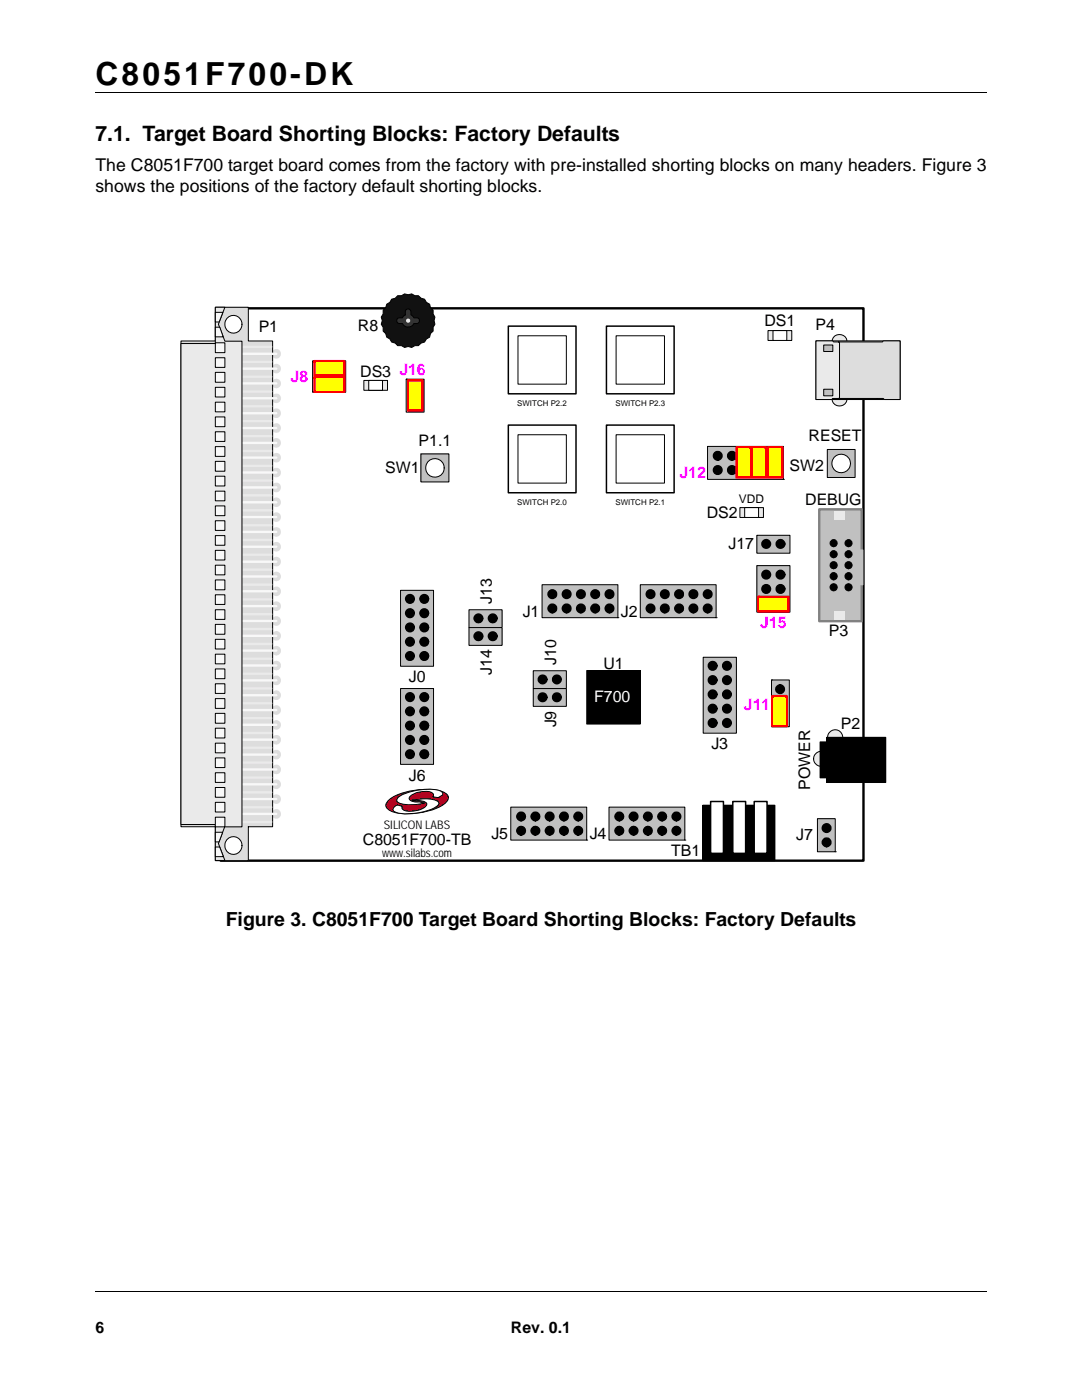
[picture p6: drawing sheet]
<svg xmlns="http://www.w3.org/2000/svg" width="216mm" height="279mm" viewBox="0 0 216 279" stroke-linecap="round" stroke-linejoin="round" font-family="sans-serif">
<path d="M19 18.4h177.8M19.1 257.8h177.8" fill="none" stroke="#000" stroke-width=".2"/>
<g fill="#fff">
<path d="M166.8 259.4h30.7v14.7h-30.7z"/>
<path d="M35.6 58.1h144.5v114.3h-144.5z"/>
</g>
<path d="M151.3 113.4h6v2.9h-6z" fill="#000"/>
<path d="M151.3 113.4h6v2.9h-6z" fill="none" stroke="#969696" stroke-width=".47"/>
<circle cx="157.3" cy="116.3" r=".24" fill="#969696"/>
<path d="M153.2 89.3h2.9v6h-2.9zM154.4 138.9h2.9v6h-2.9zM169.8 149.3h1.1v4.6h-1.1z" fill="#000"/>
<path d="M153.2 89.3h2.9v6h-2.9zM154.4 138.9h2.9v6h-2.9z" fill="none" stroke="#969696" stroke-width=".47"/>
<path d="M169.8 149.3h1.1v4.6h-1.1z" fill="none" stroke="#000" stroke-width=".2"/>
<path d="M44 61.5h128.3v110.3h-128.3z" fill="#fff"/>
<path d="M44 61.5h128.3v110.3h-128.3z" fill="none" stroke="#000" stroke-width=".47"/>
<path d="M166.5 67.1a1.4 1.4 0 0 1 1.8-.1 1.4 1.4 0 0 1 .4 1.8 1.42 1.42 0 0 1-1.8 .5 1.42 1.42 0 0 1-.7-1.7z" fill-rule="evenodd" fill="#eaeaea"/>
<path d="M166.5 67.1a1.4 1.4 0 0 1 1.8-.1 1.4 1.4 0 0 1 .4 1.8 1.42 1.42 0 0 1-1.8 .5 1.42 1.42 0 0 1-.7-1.7z" fill="none" stroke="#000" stroke-width=".2"/>
<path d="M166.5 78.8a1.46 1.46 0 0 1 1.6-.2 1.46 1.46 0 0 1 .9 1.4 1.44 1.44 0 0 1-1.8 1 1.44 1.44 0 0 1-1-1.8z" fill-rule="evenodd" fill="#eaeaea"/>
<path d="M166.5 78.8a1.46 1.46 0 0 1 1.6-.2 1.46 1.46 0 0 1 .9 1.4 1.44 1.44 0 0 1-1.8 1 1.44 1.44 0 0 1-1-1.8z" fill="none" stroke="#000" stroke-width=".2"/>
<path d="M162.8 68h16.8v11.7h-16.8z" fill="#c0c0c0"/>
<path d="M162.8 68h16.8v11.7h-16.8z" fill="none" stroke="#000" stroke-width=".2"/>
<path d="M167.3 68.2h8.8l.3-.2h3.2v11.7h-3.1l-.2-.2h-9l.2-.1v-11z" fill-rule="evenodd" fill="#ddd"/>
<path d="M167.3 68.2h8.8l.3-.2h3.2v11.7h-3.1l-.2-.2h-9l.2-.1v-11z" fill="none" stroke="#000" stroke-width=".2"/>
<path d="M164.4 68.9v1.2h1.8v-1.2zM162.8 68h3.3l.2 .2h1l.2 .2v11l-.2 .1h-1.2l-.2 .2h-3.1zM164.4 77.7v1.3h1.8v-1.3z" fill-rule="evenodd" fill="#eaeaea"/>
<path d="M162.8 68h3.3l.2 .2h1l.2 .2v11l-.2 .1h-1.2l-.2 .2h-3.1zM164.4 68.9h1.8v1.2h-1.8zM164.4 77.7h1.8v1.3h-1.8z" fill="none" stroke="#000" stroke-width=".2"/>
<path d="M163.5 101.6h8.4v22.4h-8.4z" fill="#c0c0c0"/>
<path d="M163.5 101.6h8.4v22.4h-8.4z" fill="none" stroke="#808080" stroke-width=".47"/>
<path d="M170.3 109.7h1.9v7h-1.9z" fill="#c0c0c0"/>
<path d="M170.3 109.7h1.9v7h-1.9z" fill="none" stroke="#c0c0c0" stroke-width=".2"/>
<g fill="#eaeaea">
<path d="M166.4 102.1h2.2v1.7h-2.2z"/>
<path d="M166.4 121.9h2.2v1.7h-2.2z"/>
</g>
<g fill="#000">
<circle cx="166.3" cy="112.8" r=".71"/>
<circle cx="166.3" cy="115" r=".71"/>
<circle cx="166.3" cy="108.4" r=".71"/>
<circle cx="166.3" cy="110.6" r=".7"/>
<circle cx="166.3" cy="117.2" r=".71"/>
<circle cx="169.3" cy="110.6" r=".71"/>
<circle cx="169.3" cy="108.4" r=".71"/>
<circle cx="169.3" cy="117.2" r=".71"/>
<circle cx="169.3" cy="112.8" r=".71"/>
<circle cx="169.3" cy="115" r=".72"/>
</g>
<g fill="none" stroke="#000" stroke-width=".2">
<circle cx="166.3" cy="112.8" r=".71"/>
<circle cx="166.3" cy="115" r=".71"/>
<circle cx="166.3" cy="108.4" r=".71"/>
<circle cx="166.3" cy="110.6" r=".7"/>
<circle cx="166.3" cy="117.2" r=".71"/>
<circle cx="169.3" cy="110.6" r=".71"/>
<circle cx="169.3" cy="108.4" r=".71"/>
<circle cx="169.3" cy="117.2" r=".71"/>
<circle cx="169.3" cy="112.8" r=".71"/>
<circle cx="169.3" cy="115" r=".72"/>
</g>
<path d="M151 106.8h6.6v3.6h-6.6z" fill="#c0c0c0"/>
<path d="M151 106.8h6.6v3.6h-6.6z" fill="none" stroke="#000" stroke-width=".2"/>
<g fill="#000">
<circle cx="152.9" cy="108.6" r=".85"/>
<circle cx="155.7" cy="108.6" r=".85"/>
</g>
<g fill="none" stroke="#000" stroke-width=".3">
<circle cx="152.9" cy="108.6" r=".85"/>
<circle cx="155.7" cy="108.6" r=".85"/>
</g>
<path d="M163.1 163.4h3.6v6.6h-3.6z" fill="#c0c0c0"/>
<path d="M163.1 163.4h3.6v6.6h-3.6zM166.7 170h.1" fill="none" stroke="#000" stroke-width=".2"/>
<g fill="#000">
<circle cx="164.9" cy="168.1" r=".86"/>
<circle cx="164.9" cy="165.3" r=".86"/>
</g>
<g fill="none" stroke="#000" stroke-width=".3">
<circle cx="164.9" cy="168.1" r=".86"/>
<circle cx="164.9" cy="165.3" r=".86"/>
</g>
<path d="M153.9 135.7h3.6v9.3h-3.6z" fill="#c0c0c0"/>
<path d="M153.9 135.7h3.6v9.3h-3.6zM153.9 135.7h.1" fill="none" stroke="#000" stroke-width=".2"/>
<g fill="#000">
<circle cx="155.7" cy="137.5" r=".85"/>
<circle cx="155.7" cy="140.4" r=".85"/>
<circle cx="155.7" cy="143.2" r=".85"/>
</g>
<g fill="none" stroke="#000" stroke-width=".3">
<circle cx="155.7" cy="137.5" r=".85"/>
<circle cx="155.7" cy="140.4" r=".85"/>
<circle cx="155.7" cy="143.2" r=".85"/>
</g>
<path d="M81 75.7h3.6v6.6h-3.6z" fill="#c0c0c0"/>
<path d="M81 75.7h3.6v6.6h-3.6zM81 75.7h.1" fill="none" stroke="#000" stroke-width=".2"/>
<g fill="#000">
<circle cx="82.8" cy="77.5" r=".85"/>
<circle cx="82.8" cy="80.4" r=".85"/>
</g>
<g fill="none" stroke="#000" stroke-width=".3">
<circle cx="82.8" cy="77.5" r=".85"/>
<circle cx="82.8" cy="80.4" r=".85"/>
</g>
<path d="M78.1 59.7l.8-.2 .5-.5h.7l.6-.3 .7 .1 .7-.1 .7 .3h.7l.5 .5 .7 .2 .4 .6 .6 .4 .2 .7 .5 .5v.8l.4 .6-.2 .7 .2 .7-.4 .6v.8l-.5 .5-.2 .7-.6 .3-.4 .7-.7 .2-.5 .5h-.7l-.7 .3-.7-.1-.7 .1-.6-.3h-.7l-.5-.5-.8-.2-.3-.7-.6-.3-.2-.7-.5-.5v-.8l-.4-.6 .2-.7-.2-.7 .4-.6v-.8l.5-.5 .2-.7 .6-.4z" fill-rule="evenodd" fill="#111"/>
<path d="M78.1 59.7l.8-.2 .5-.5h.7l.6-.3 .7 .1 .7-.1 .7 .3h.7l.5 .5 .7 .2 .4 .6 .6 .4 .2 .7 .5 .5v.8l.4 .6-.2 .7 .2 .7-.4 .6v.8l-.5 .5-.2 .7-.6 .3-.4 .7-.7 .2-.5 .5h-.7l-.7 .3-.7-.1-.7 .1-.6-.3h-.7l-.5-.5-.8-.2-.3-.7-.6-.3-.2-.7-.5-.5v-.8l-.4-.6 .2-.7-.2-.7 .4-.6v-.8l.5-.5 .2-.7 .6-.4z" fill="none" stroke="#000" stroke-width=".2"/>
<path d="M81 61.8a.57 .57 0 0 1 .6-.1 .57 .57 0 0 1 .4 .5v.6l.6 .6 .9 .2 .2 .2-.2 .6-.9 .2a1.28 1.28 0 0 1-1.2 .7 1.28 1.28 0 0 1-1.1-.7l-.9-.2-.2-.6 .2-.2 .9-.2 .6-.6v-.8z" fill-rule="evenodd" fill="#333"/>
<path d="M81 61.8a.57 .57 0 0 1 .6-.1 .57 .57 0 0 1 .4 .5v.6l.6 .6 .9 .2 .2 .2-.2 .6-.9 .2a1.28 1.28 0 0 1-1.2 .7 1.28 1.28 0 0 1-1.1-.7l-.9-.2-.2-.6 .2-.2 .9-.2 .6-.6v-.8z" fill="none" stroke="#000" stroke-width=".2"/>
<circle cx="81.4" cy="64" r=".43" fill="#eaeaea"/>
<path d="M121 65.1h13.5v13.5h-13.5z" fill="#fff"/>
<path d="M121 65.1h13.5v13.5h-13.5z" fill="none" stroke="#000" stroke-width=".3"/>
<path d="M122.9 67h9.7v9.7h-9.7z" fill="#fff"/>
<path d="M122.9 67h9.7v9.7h-9.7z" fill="none" stroke="#000" stroke-width=".2"/>
<path d="M101.4 65.1h13.5v13.5h-13.5z" fill="#fff"/>
<path d="M101.4 65.1h13.5v13.5h-13.5z" fill="none" stroke="#000" stroke-width=".3"/>
<path d="M103.4 67h9.6v9.7h-9.6z" fill="#fff"/>
<path d="M103.4 67h9.6v9.7h-9.6z" fill="none" stroke="#000" stroke-width=".2"/>
<path d="M121 84.8h13.5v13.5h-13.5z" fill="#fff"/>
<path d="M121 84.8h13.5v13.5h-13.5z" fill="none" stroke="#000" stroke-width=".3"/>
<path d="M122.9 86.8h9.7v9.6h-9.7z" fill="#fff"/>
<path d="M122.9 86.8h9.7v9.6h-9.7z" fill="none" stroke="#000" stroke-width=".2"/>
<path d="M101.4 84.8h13.5v13.5h-13.5z" fill="#fff"/>
<path d="M101.4 84.8h13.5v13.5h-13.5z" fill="none" stroke="#000" stroke-width=".3"/>
<path d="M103.4 86.8h9.6v9.6h-9.6z" fill="#fff"/>
<path d="M103.4 86.8h9.6v9.6h-9.6z" fill="none" stroke="#000" stroke-width=".2"/>
<path d="M165.1 89.7h5.5v5.6h-5.5z" fill="#c0c0c0"/>
<path d="M165.1 89.7h5.5v5.6h-5.5z" fill="none" stroke="#000" stroke-width=".2"/>
<circle cx="167.9" cy="92.5" r="1.86" fill="#fff"/>
<circle cx="167.9" cy="92.5" r="1.86" fill="none" stroke="#000" stroke-width=".2"/>
<circle cx="163.9" cy="151.4" r="1.5" fill="#eaeaea"/>
<circle cx="163.9" cy="151.4" r="1.5" fill="none" stroke="#000" stroke-width=".2"/>
<circle cx="166.7" cy="147.1" r="1.51" fill="#eaeaea"/>
<g fill="none" stroke="#000" stroke-width=".2">
<path d="M163.6 148.1h10.8v7.1h-10.8zM164.9 147.2h11.8v9h-11.8z"/>
<circle cx="166.7" cy="147.1" r="1.51"/>
</g>
<path d="M163.6 148.1h10.8v7.1h-10.8zM164.9 147.2h11.8v9h-11.8z" fill="#000"/>
<path d="M62.4 72h6.6v6.3h-6.6z" fill="#c0c0c0"/>
<path d="M62.4 72h6.6v6.3h-6.6z" fill="none" stroke="#000" stroke-width=".2"/>
<g fill="#000">
<circle cx="64.3" cy="76.7" r=".86"/>
<circle cx="64.3" cy="73.8" r=".86"/>
<circle cx="67.1" cy="76.7" r=".86"/>
<circle cx="67.1" cy="73.8" r=".86"/>
</g>
<g fill="none" stroke="#000" stroke-width=".3">
<circle cx="64.3" cy="76.7" r=".86"/>
<circle cx="64.3" cy="73.8" r=".86"/>
<circle cx="67.1" cy="76.7" r=".86"/>
<circle cx="67.1" cy="73.8" r=".86"/>
</g>
<path d="M72.6 75.9h4.7v2h-4.7z" fill="#eaeaea"/>
<path d="M72.6 75.9h4.7v2h-4.7z" fill="none" stroke="#000" stroke-width=".2"/>
<path d="M73.6 75.9h2.8v2h-2.8z" fill="#fff"/>
<path d="M73.6 75.9h2.7v2h-2.7z" fill="none" stroke="#000" stroke-width=".2"/>
<path d="M84 90.6h5.6v5.6h-5.6z" fill="#c0c0c0"/>
<path d="M84 90.6h5.6v5.6h-5.6z" fill="none" stroke="#000" stroke-width=".2"/>
<circle cx="86.8" cy="93.4" r="1.85" fill="#fff"/>
<circle cx="86.8" cy="93.4" r="1.85" fill="none" stroke="#000" stroke-width=".2"/>
<path d="M127.8 116.7h15.1v6.6h-15.1z" fill="#c0c0c0"/>
<path d="M127.8 116.7h15.1v6.6h-15.1zM142.9 123.3h.1" fill="none" stroke="#000" stroke-width=".2"/>
<g fill="#000">
<circle cx="129.8" cy="118.6" r=".85"/>
<circle cx="132.6" cy="118.6" r=".85"/>
<circle cx="135.5" cy="118.6" r=".85"/>
<circle cx="138.4" cy="118.6" r=".85"/>
<circle cx="141.2" cy="118.6" r=".85"/>
<circle cx="129.8" cy="121.4" r=".86"/>
<circle cx="132.6" cy="121.4" r=".85"/>
<circle cx="135.5" cy="121.4" r=".86"/>
<circle cx="138.4" cy="121.4" r=".86"/>
<circle cx="141.2" cy="121.4" r=".85"/>
</g>
<g fill="none" stroke="#000" stroke-width=".3">
<circle cx="129.8" cy="118.6" r=".85"/>
<circle cx="132.6" cy="118.6" r=".85"/>
<circle cx="135.5" cy="118.6" r=".85"/>
<circle cx="138.4" cy="118.6" r=".85"/>
<circle cx="141.2" cy="118.6" r=".85"/>
<circle cx="129.8" cy="121.4" r=".86"/>
<circle cx="132.6" cy="121.4" r=".85"/>
<circle cx="135.5" cy="121.4" r=".86"/>
<circle cx="138.4" cy="121.4" r=".86"/>
<circle cx="141.2" cy="121.4" r=".85"/>
</g>
<path d="M108.2 116.7h15.1v6.6h-15.1z" fill="#c0c0c0"/>
<path d="M108.2 116.7h15.1v6.6h-15.1zM123.3 123.3h.1" fill="none" stroke="#000" stroke-width=".2"/>
<g fill="#000">
<circle cx="110.2" cy="118.6" r=".85"/>
<circle cx="113.1" cy="118.6" r=".85"/>
<circle cx="115.9" cy="118.6" r=".85"/>
<circle cx="118.8" cy="118.6" r=".85"/>
<circle cx="121.6" cy="118.6" r=".85"/>
<circle cx="110.2" cy="121.4" r=".86"/>
<circle cx="113.1" cy="121.4" r=".86"/>
<circle cx="115.9" cy="121.4" r=".85"/>
<circle cx="118.8" cy="121.4" r=".86"/>
<circle cx="121.6" cy="121.4" r=".86"/>
</g>
<g fill="none" stroke="#000" stroke-width=".3">
<circle cx="110.2" cy="118.6" r=".85"/>
<circle cx="113.1" cy="118.6" r=".85"/>
<circle cx="115.9" cy="118.6" r=".85"/>
<circle cx="118.8" cy="118.6" r=".85"/>
<circle cx="121.6" cy="118.6" r=".85"/>
<circle cx="110.2" cy="121.4" r=".86"/>
<circle cx="113.1" cy="121.4" r=".86"/>
<circle cx="115.9" cy="121.4" r=".85"/>
<circle cx="118.8" cy="121.4" r=".86"/>
<circle cx="121.6" cy="121.4" r=".86"/>
</g>
<path d="M140.3 131.2h6.6v15.1h-6.6z" fill="#c0c0c0"/>
<path d="M140.3 131.2h6.6v15.1h-6.6z" fill="none" stroke="#000" stroke-width=".2"/>
<g fill="#000">
<circle cx="142.2" cy="132.9" r=".86"/>
<circle cx="142.2" cy="135.7" r=".85"/>
<circle cx="142.2" cy="138.6" r=".85"/>
<circle cx="145" cy="132.9" r=".86"/>
<circle cx="145" cy="135.7" r=".85"/>
<circle cx="145" cy="138.6" r=".85"/>
<circle cx="142.2" cy="144.3" r=".86"/>
<circle cx="142.2" cy="141.4" r=".86"/>
<circle cx="145" cy="141.4" r=".86"/>
<circle cx="145" cy="144.3" r=".86"/>
</g>
<g fill="none" stroke="#000" stroke-width=".3">
<circle cx="142.2" cy="132.9" r=".86"/>
<circle cx="142.2" cy="135.7" r=".85"/>
<circle cx="142.2" cy="138.6" r=".85"/>
<circle cx="145" cy="132.9" r=".86"/>
<circle cx="145" cy="135.7" r=".85"/>
<circle cx="145" cy="138.6" r=".85"/>
<circle cx="142.2" cy="144.3" r=".86"/>
<circle cx="142.2" cy="141.4" r=".86"/>
<circle cx="145" cy="141.4" r=".86"/>
<circle cx="145" cy="144.3" r=".86"/>
</g>
<path d="M79.9 117.8h6.6v15.2h-6.6z" fill="#c0c0c0"/>
<path d="M79.9 117.8h6.6v15.2h-6.6z" fill="none" stroke="#000" stroke-width=".2"/>
<g fill="#000">
<circle cx="81.8" cy="119.5" r=".86"/>
<circle cx="84.7" cy="119.5" r=".86"/>
<circle cx="81.8" cy="130.9" r=".86"/>
<circle cx="81.8" cy="125.2" r=".86"/>
<circle cx="81.8" cy="128.1" r=".86"/>
<circle cx="81.8" cy="122.4" r=".86"/>
<circle cx="84.7" cy="130.9" r=".86"/>
<circle cx="84.7" cy="125.2" r=".86"/>
<circle cx="84.7" cy="128.1" r=".86"/>
<circle cx="84.7" cy="122.4" r=".86"/>
</g>
<g fill="none" stroke="#000" stroke-width=".3">
<circle cx="81.8" cy="119.5" r=".86"/>
<circle cx="84.7" cy="119.5" r=".86"/>
<circle cx="81.8" cy="130.9" r=".86"/>
<circle cx="81.8" cy="125.2" r=".86"/>
<circle cx="81.8" cy="128.1" r=".86"/>
<circle cx="81.8" cy="122.4" r=".86"/>
<circle cx="84.7" cy="130.9" r=".86"/>
<circle cx="84.7" cy="125.2" r=".86"/>
<circle cx="84.7" cy="128.1" r=".86"/>
<circle cx="84.7" cy="122.4" r=".86"/>
</g>
<path d="M79.9 137.4h6.6v15.1h-6.6z" fill="#c0c0c0"/>
<path d="M79.9 137.4h6.6v15.1h-6.6z" fill="none" stroke="#000" stroke-width=".2"/>
<g fill="#000">
<circle cx="81.8" cy="139.1" r=".86"/>
<circle cx="84.7" cy="139.1" r=".86"/>
<circle cx="81.8" cy="142" r=".86"/>
<circle cx="81.8" cy="150.5" r=".86"/>
<circle cx="81.8" cy="144.8" r=".86"/>
<circle cx="81.8" cy="147.7" r=".86"/>
<circle cx="84.7" cy="142" r=".86"/>
<circle cx="84.7" cy="150.5" r=".86"/>
<circle cx="84.7" cy="144.8" r=".86"/>
<circle cx="84.7" cy="147.7" r=".86"/>
</g>
<g fill="none" stroke="#000" stroke-width=".3">
<circle cx="81.8" cy="139.1" r=".86"/>
<circle cx="84.7" cy="139.1" r=".86"/>
<circle cx="81.8" cy="142" r=".86"/>
<circle cx="81.8" cy="150.5" r=".86"/>
<circle cx="81.8" cy="144.8" r=".86"/>
<circle cx="81.8" cy="147.7" r=".86"/>
<circle cx="84.7" cy="142" r=".86"/>
<circle cx="84.7" cy="150.5" r=".86"/>
<circle cx="84.7" cy="144.8" r=".86"/>
<circle cx="84.7" cy="147.7" r=".86"/>
</g>
<path d="M141.2 89.1h15.1v6.6h-15.1z" fill="#c0c0c0"/>
<path d="M141.2 89.1h15.1v6.6h-15.1zM156.3 95.7h.1" fill="none" stroke="#000" stroke-width=".2"/>
<g fill="#000">
<circle cx="143.2" cy="93.8" r=".85"/>
<circle cx="143.2" cy="91" r=".86"/>
<circle cx="146.1" cy="91" r=".86"/>
<circle cx="146.1" cy="93.8" r=".86"/>
<circle cx="148.9" cy="93.8" r=".85"/>
<circle cx="148.9" cy="91" r=".86"/>
<circle cx="151.8" cy="91" r=".86"/>
<circle cx="151.8" cy="93.8" r=".85"/>
<circle cx="154.6" cy="91" r=".86"/>
<circle cx="154.6" cy="93.8" r=".85"/>
</g>
<g fill="none" stroke="#000" stroke-width=".3">
<circle cx="143.2" cy="93.8" r=".85"/>
<circle cx="143.2" cy="91" r=".86"/>
<circle cx="146.1" cy="91" r=".86"/>
<circle cx="146.1" cy="93.8" r=".86"/>
<circle cx="148.9" cy="93.8" r=".85"/>
<circle cx="148.9" cy="91" r=".86"/>
<circle cx="151.8" cy="91" r=".86"/>
<circle cx="151.8" cy="93.8" r=".85"/>
<circle cx="154.6" cy="91" r=".86"/>
<circle cx="154.6" cy="93.8" r=".85"/>
</g>
<path d="M151 112.9h6.6v9.3h-6.6z" fill="#c0c0c0"/>
<path d="M151 112.9h6.6v9.3h-6.6z" fill="none" stroke="#000" stroke-width=".2"/>
<g fill="#000">
<circle cx="152.9" cy="114.7" r=".85"/>
<circle cx="152.9" cy="117.5" r=".85"/>
<circle cx="155.7" cy="114.7" r=".86"/>
<circle cx="155.7" cy="117.5" r=".86"/>
<circle cx="152.9" cy="120.4" r=".86"/>
<circle cx="155.7" cy="120.4" r=".86"/>
</g>
<g fill="none" stroke="#000" stroke-width=".3">
<circle cx="152.9" cy="114.7" r=".85"/>
<circle cx="152.9" cy="117.5" r=".85"/>
<circle cx="155.7" cy="114.7" r=".86"/>
<circle cx="155.7" cy="117.5" r=".86"/>
<circle cx="152.9" cy="120.4" r=".86"/>
<circle cx="155.7" cy="120.4" r=".86"/>
</g>
<g fill="#ddd">
<path d="M44.8 168.8a1.75 1.75 0 0 1 3.5 0 1.75 1.75 0 0 1-3.5 0zM36.1 68.1v96.9h6.9v6.8h6.6v-6.8h4.8v-96.9h-4.8v-6.8h-6.6v6.8zM44.8 64.7a1.75 1.75 0 0 1 3.5 0 1.75 1.75 0 0 1-3.5 0z" fill-rule="evenodd"/>
<circle cx="55.1" cy="159.5" r=".94"/>
<circle cx="55.2" cy="162.5" r=".93"/>
<circle cx="55.1" cy="156.5" r=".94"/>
<circle cx="55.1" cy="153.6" r=".94"/>
<circle cx="55.1" cy="147.7" r=".96"/>
<circle cx="55.2" cy="150.6" r=".93"/>
<circle cx="55.1" cy="144.7" r=".94"/>
<circle cx="55.1" cy="141.7" r=".94"/>
<circle cx="55.2" cy="135.8" r=".93"/>
<circle cx="55.1" cy="138.8" r=".94"/>
<circle cx="55.1" cy="132.8" r=".95"/>
<circle cx="55.1" cy="129.9" r=".94"/>
<circle cx="55.2" cy="124" r=".93"/>
<circle cx="55.1" cy="126.9" r=".94"/>
<circle cx="55.1" cy="121" r=".94"/>
<circle cx="55.1" cy="118" r=".94"/>
<circle cx="55.1" cy="112.1" r=".94"/>
<circle cx="55.1" cy="115.1" r=".94"/>
<circle cx="55.2" cy="109.1" r=".93"/>
<circle cx="55.1" cy="106.2" r=".95"/>
<circle cx="55.1" cy="100.3" r=".94"/>
<circle cx="55.1" cy="103.2" r=".94"/>
<circle cx="55.2" cy="97.3" r=".93"/>
<circle cx="55.2" cy="94.3" r=".93"/>
<circle cx="55.1" cy="88.4" r=".94"/>
<circle cx="55.1" cy="91.4" r=".94"/>
<circle cx="55.1" cy="85.4" r=".94"/>
<circle cx="55.2" cy="82.5" r=".93"/>
<circle cx="55.1" cy="76.6" r=".94"/>
<circle cx="55.1" cy="79.5" r=".96"/>
<circle cx="55.1" cy="73.6" r=".93"/>
<circle cx="55.2" cy="70.6" r=".93"/>
</g>
<g fill="none" stroke="#000" stroke-width=".2">
<path d="M49.6 165v6.8h-6.6v-6.8h-6.9v-96.9h6.9v-6.8h6.6v6.8h4.8v96.9h-4.8"/>
<circle cx="46.5" cy="64.7" r="1.74"/>
<circle cx="46.5" cy="168.8" r="1.74"/>
</g>
<g fill="none" stroke="#f8f8f8" stroke-width=".47">
<path d="M47 70.6h8.1M47 73.6h8.1M47 76.5h8.1M47 79.5h8.1M47 82.5h8.1M47 85.4h8.1M47 88.4h8.1M47 91.3h8.1M47 94.3h8.1M47 97.3h8.1M47 100.2h8.1M47 103.2h8.1"/>
<path d="M47 106.2h8.1M47 109.1h8.1M47 112.1h8.1M47 115.1h8.1M47 118h8.1M47 121h8.1M47 123.9h8.1M47 126.9h8.1M47 129.8h8.1M47 132.8h8.1M47 135.8h8.1M47 138.7h8.1"/>
<path d="M47 141.7h8.1M47 144.7h8.1M47 147.6h8.1M47 150.6h8.1M47 153.6h8.1M47 156.5h8.1M47 159.5h8.1M47 162.4h8.1"/>
</g>
<g fill="none" stroke="#eaeaea" stroke-width=".47">
<path d="M46 72.2h8.1M46 75.2h8.1M46 78.1h8.1M46 69.2h8.1M46 81.1h8.1M46 84.1h8.1M46 87h8.1M46 90h8.1M46 93h8.1M46 95.9h8.1M46 98.9h8.1M46 101.9h8.1"/>
<path d="M46 104.8h8.1M46 107.8h8.1M46 110.7h8.1M46 113.7h8.1M46 116.7h8.1M46 119.6h8.1M46 122.6h8.1M46 125.5h8.1M46 128.5h8.1M46 131.5h8.1M46 134.5h8.1M46 137.4h8.1"/>
<path d="M46 140.4h8.1M46 143.3h8.1M46 146.3h8.1M46 149.2h8.1M46 152.2h8.1M46 155.2h8.1M46 158.1h8.1M46 164h8.1M46 161.1h8.1"/>
</g>
<path d="M43 61.3h1.9l-1.3 3.4 1.3 3.4h3.4v96.9h-3.5l-1.2 3.3 1.3 3.4h-1.9v-7.2h-6.9v-95.9h6.9z" fill-rule="evenodd" fill="#eaeaea"/>
<path d="M43 61.3h1.9l-1.3 3.4 1.3 3.4h3.4v96.9h-3.5l-1.2 3.3 1.3 3.4h-1.9v-7.2h-6.9v-95.9h6.9z" fill="none" stroke="#000" stroke-width=".2"/>
<path d="M43 68.4h1.9v2h-1.9z" fill="#f8f8f8"/>
<path d="M43 68.4h1.9v2h-1.9z" fill="none" stroke="#000" stroke-width=".2"/>
<path d="M43 89.1h1.9v2h-1.9z" fill="#f8f8f8"/>
<path d="M43 89.1h1.9v2h-1.9z" fill="none" stroke="#000" stroke-width=".2"/>
<path d="M43 80.3h1.9v1.9h-1.9z" fill="#f8f8f8"/>
<path d="M43 80.3h1.9v1.9h-1.9z" fill="none" stroke="#000" stroke-width=".2"/>
<path d="M43 118.7h1.9v1.9h-1.9z" fill="#f8f8f8"/>
<path d="M43 118.7h1.9v1.9h-1.9z" fill="none" stroke="#000" stroke-width=".2"/>
<path d="M43 86.2h1.9v1.9h-1.9z" fill="#f8f8f8"/>
<path d="M43 86.2h1.9v1.9h-1.9z" fill="none" stroke="#000" stroke-width=".2"/>
<path d="M43 160.1h1.9v2h-1.9z" fill="#f8f8f8"/>
<path d="M43 160.1h1.9v2h-1.9z" fill="none" stroke="#000" stroke-width=".2"/>
<path d="M43 133.5h1.9v1.9h-1.9z" fill="#f8f8f8"/>
<path d="M43 133.5h1.9v1.9h-1.9z" fill="none" stroke="#000" stroke-width=".2"/>
<path d="M43 148.3h1.9v1.9h-1.9z" fill="#f8f8f8"/>
<path d="M43 148.3h1.9v1.9h-1.9z" fill="none" stroke="#000" stroke-width=".2"/>
<path d="M43 101h1.9v1.9h-1.9z" fill="#f8f8f8"/>
<path d="M43 101h1.9v1.9h-1.9z" fill="none" stroke="#000" stroke-width=".2"/>
<path d="M43 77.3h1.9v1.9h-1.9z" fill="#f8f8f8"/>
<path d="M43 77.3h1.9v1.9h-1.9z" fill="none" stroke="#000" stroke-width=".2"/>
<path d="M43 74.3h1.9v2h-1.9z" fill="#f8f8f8"/>
<path d="M43 74.3h1.9v2h-1.9z" fill="none" stroke="#000" stroke-width=".2"/>
<path d="M43 130.6h1.9v1.9h-1.9z" fill="#f8f8f8"/>
<path d="M43 130.6h1.9v1.9h-1.9z" fill="none" stroke="#000" stroke-width=".2"/>
<path d="M43 127.6h1.9v1.9h-1.9z" fill="#f8f8f8"/>
<path d="M43 127.6h1.9v1.9h-1.9z" fill="none" stroke="#000" stroke-width=".2"/>
<path d="M43 95h1.9v2h-1.9z" fill="#f8f8f8"/>
<path d="M43 95h1.9v2h-1.9z" fill="none" stroke="#000" stroke-width=".2"/>
<path d="M43 157.2h1.9v1.9h-1.9z" fill="#f8f8f8"/>
<path d="M43 157.2h1.9v1.9h-1.9z" fill="none" stroke="#000" stroke-width=".2"/>
<path d="M43 154.2h1.9v1.9h-1.9z" fill="#f8f8f8"/>
<path d="M43 154.2h1.9v1.9h-1.9z" fill="none" stroke="#000" stroke-width=".2"/>
<path d="M43 124.6h1.9v2h-1.9z" fill="#f8f8f8"/>
<path d="M43 124.6h1.9v2h-1.9z" fill="none" stroke="#000" stroke-width=".2"/>
<path d="M43 145.3h1.9v2h-1.9z" fill="#f8f8f8"/>
<path d="M43 145.3h1.9v2h-1.9z" fill="none" stroke="#000" stroke-width=".2"/>
<path d="M43 98h1.9v1.9h-1.9z" fill="#f8f8f8"/>
<path d="M43 98h1.9v1.9h-1.9z" fill="none" stroke="#000" stroke-width=".2"/>
<path d="M43 115.7h1.9v2h-1.9z" fill="#f8f8f8"/>
<path d="M43 115.7h1.9v2h-1.9z" fill="none" stroke="#000" stroke-width=".2"/>
<path d="M43 109.8h1.9v2h-1.9z" fill="#f8f8f8"/>
<path d="M43 109.8h1.9v2h-1.9z" fill="none" stroke="#000" stroke-width=".2"/>
<path d="M43 83.2h1.9v2h-1.9z" fill="#f8f8f8"/>
<path d="M43 83.2h1.9v2h-1.9z" fill="none" stroke="#000" stroke-width=".2"/>
<path d="M43 139.4h1.9v2h-1.9z" fill="#f8f8f8"/>
<path d="M43 139.4h1.9v2h-1.9z" fill="none" stroke="#000" stroke-width=".2"/>
<path d="M43 92.1h1.9v1.9h-1.9z" fill="#f8f8f8"/>
<path d="M43 92.1h1.9v1.9h-1.9z" fill="none" stroke="#000" stroke-width=".2"/>
<path d="M43 151.3h1.9v1.9h-1.9z" fill="#f8f8f8"/>
<path d="M43 151.3h1.9v1.9h-1.9z" fill="none" stroke="#000" stroke-width=".2"/>
<path d="M43 136.5h1.9v1.9h-1.9z" fill="#f8f8f8"/>
<path d="M43 136.5h1.9v1.9h-1.9z" fill="none" stroke="#000" stroke-width=".2"/>
<path d="M43 121.7h1.9v1.9h-1.9z" fill="#f8f8f8"/>
<path d="M43 121.7h1.9v1.9h-1.9z" fill="none" stroke="#000" stroke-width=".2"/>
<path d="M43 71.4h1.9v1.9h-1.9z" fill="#f8f8f8"/>
<path d="M43 71.4h1.9v1.9h-1.9z" fill="none" stroke="#000" stroke-width=".2"/>
<path d="M43 106.9h1.9v1.9h-1.9z" fill="#f8f8f8"/>
<path d="M43 106.9h1.9v1.9h-1.9z" fill="none" stroke="#000" stroke-width=".2"/>
<path d="M43 142.4h1.9v1.9h-1.9z" fill="#f8f8f8"/>
<path d="M43 142.4h1.9v1.9h-1.9z" fill="none" stroke="#000" stroke-width=".2"/>
<path d="M43 103.9h1.9v2h-1.9z" fill="#f8f8f8"/>
<path d="M43 103.9h1.9v2h-1.9z" fill="none" stroke="#000" stroke-width=".2"/>
<path d="M43 112.8h1.9v1.9h-1.9z" fill="#f8f8f8"/>
<path d="M43 112.8h1.9v1.9h-1.9z" fill="none" stroke="#000" stroke-width=".2"/>
<path d="M43 163.1h1.9v1.9h-1.9z" fill="#f8f8f8"/>
<path d="M43 163.1h1.9v1.9h-1.9z" fill="none" stroke="#000" stroke-width=".2"/>
<path d="M43 65.3h.9l.6 1.9h-1.5z" fill-rule="evenodd" fill="#f8f8f8"/>
<path d="M43 65.3h.9l.6 1.9h-1.5z" fill="none" stroke="#000" stroke-width=".2"/>
<path d="M43 62.3h1.5l-.8 2h-.7z" fill-rule="evenodd" fill="#f8f8f8"/>
<path d="M43 62.3h1.5l-.8 2h-.7z" fill="none" stroke="#000" stroke-width=".2"/>
<path d="M43 166.1h1.4l-.7 1.9h-.7z" fill-rule="evenodd" fill="#f8f8f8"/>
<path d="M43 166.1h1.4l-.7 1.9h-.7z" fill="none" stroke="#000" stroke-width=".2"/>
<path d="M43 169h.8l.8 2h-1.6z" fill-rule="evenodd" fill="#f8f8f8"/>
<path d="M117.1 133.8h10.7v10.7h-10.7zM43 169h.8l.8 2h-1.6z" fill="none" stroke="#000" stroke-width=".2"/>
<path d="M117.1 133.8h10.7v10.7h-10.7z" fill="#000"/>
<path d="M121.5 161.1h15.2v6.6h-15.2z" fill="#c0c0c0"/>
<path d="M121.5 161.1h15.2v6.6h-15.2zM136.7 167.7h.1" fill="none" stroke="#000" stroke-width=".2"/>
<g fill="#000">
<circle cx="123.6" cy="163" r=".86"/>
<circle cx="123.6" cy="165.8" r=".86"/>
<circle cx="126.4" cy="165.8" r=".86"/>
<circle cx="126.4" cy="163" r=".85"/>
<circle cx="129.3" cy="165.8" r=".86"/>
<circle cx="129.3" cy="163" r=".85"/>
<circle cx="132.1" cy="163" r=".86"/>
<circle cx="132.1" cy="165.8" r=".86"/>
<circle cx="135" cy="163" r=".85"/>
<circle cx="135" cy="165.8" r=".86"/>
</g>
<g fill="none" stroke="#000" stroke-width=".3">
<circle cx="123.6" cy="163" r=".86"/>
<circle cx="123.6" cy="165.8" r=".86"/>
<circle cx="126.4" cy="165.8" r=".86"/>
<circle cx="126.4" cy="163" r=".85"/>
<circle cx="129.3" cy="165.8" r=".86"/>
<circle cx="129.3" cy="163" r=".85"/>
<circle cx="132.1" cy="163" r=".86"/>
<circle cx="132.1" cy="165.8" r=".86"/>
<circle cx="135" cy="163" r=".85"/>
<circle cx="135" cy="165.8" r=".86"/>
</g>
<path d="M101.9 161.1h15.2v6.6h-15.2z" fill="#c0c0c0"/>
<path d="M101.9 161.1h15.2v6.6h-15.2zM117.1 167.7h.1M140.2 160.7h14.4v11.1h-14.4z" fill="none" stroke="#000" stroke-width=".2"/>
<g fill="#000">
<circle cx="104" cy="165.8" r=".86"/>
<circle cx="104" cy="163" r=".85"/>
<circle cx="106.8" cy="165.8" r=".86"/>
<circle cx="106.8" cy="163" r=".86"/>
<circle cx="109.7" cy="163" r=".85"/>
<circle cx="109.7" cy="165.8" r=".86"/>
<circle cx="112.5" cy="165.8" r=".85"/>
<circle cx="112.5" cy="163" r=".85"/>
<circle cx="115.4" cy="165.8" r=".86"/>
<circle cx="115.4" cy="163" r=".86"/>
</g>
<g fill="none" stroke="#000" stroke-width=".3">
<circle cx="104" cy="165.8" r=".86"/>
<circle cx="104" cy="163" r=".85"/>
<circle cx="106.8" cy="165.8" r=".86"/>
<circle cx="106.8" cy="163" r=".86"/>
<circle cx="109.7" cy="163" r=".85"/>
<circle cx="109.7" cy="165.8" r=".86"/>
<circle cx="112.5" cy="165.8" r=".85"/>
<circle cx="112.5" cy="163" r=".85"/>
<circle cx="115.4" cy="165.8" r=".86"/>
<circle cx="115.4" cy="163" r=".86"/>
</g>
<path d="M140.2 160.7h14.4v11.1h-14.4z" fill="#000"/>
<path d="M141.8 160h2.6v10.3h-2.6z" fill="#fff"/>
<path d="M141.8 160h2.6v10.3h-2.6z" fill="none" stroke="#000" stroke-width=".3"/>
<path d="M146.2 160h2.6v10.3h-2.6z" fill="#fff"/>
<path d="M146.2 160h2.6v10.3h-2.6z" fill="none" stroke="#000" stroke-width=".3"/>
<path d="M150.5 160h2.6v10.3h-2.6z" fill="#fff"/>
<path d="M150.5 160h2.6v10.3h-2.6z" fill="none" stroke="#000" stroke-width=".3"/>
<path d="M153.2 66h4.8v1.9h-4.8z" fill="#eaeaea"/>
<path d="M153.2 66h4.8v1.9h-4.8z" fill="none" stroke="#000" stroke-width=".2"/>
<path d="M154.2 66h2.8v1.9h-2.8z" fill="#fff"/>
<path d="M154.2 66h2.8v1.9h-2.8z" fill="none" stroke="#000" stroke-width=".2"/>
<path d="M147.6 101.3h4.7v2h-4.7z" fill="#eaeaea"/>
<path d="M147.6 101.3h4.7v2h-4.7z" fill="none" stroke="#000" stroke-width=".2"/>
<path d="M148.6 101.3h2.8v2h-2.8z" fill="#fff"/>
<path d="M148.6 101.3h2.8v2h-2.8z" fill="none" stroke="#000" stroke-width=".2"/>
<path d="M77.4 159.9a10.9 10.9 0 0 1 6.7-2.3 9.1 9.1 0 0 1 4.6 .6l.6 .4 .2 .7a3.2 3.2 0 0 1-2.3 2 14.9 14.9 0 0 1-8.8 .7l-.8-.4-.5-.5-.1-.5z" fill-rule="evenodd" fill="#9a0033"/>
<path d="M77.4 159.9a10.9 10.9 0 0 1 6.7-2.3 9.1 9.1 0 0 1 4.6 .6l.6 .4 .2 .7a3.2 3.2 0 0 1-2.3 2 14.9 14.9 0 0 1-8.8 .7l-.8-.4-.5-.5-.1-.5z" fill="none" stroke="#000" stroke-width=".2"/>
<path d="M79.5 159.1a11.2 11.2 0 0 1 8.5-1.2l.3 .4v.4l-.9 .5-1.1-.2 .2-.4a1.81 1.81 0 0 0-1.9-.7l-1.6 .3a2.54 2.54 0 0 0-1.4 1.1 1.23 1.23 0 0 0 1.6 .8l1.5 .2a7.2 7.2 0 0 1-5.4-.3l-.1-.4z" fill-rule="evenodd" fill="#fff"/>
<path d="M79.5 159.1a11.2 11.2 0 0 1 8.5-1.2l.3 .4v.4l-.9 .5-1.1-.2 .2-.4a1.81 1.81 0 0 0-1.9-.7l-1.6 .3a2.54 2.54 0 0 0-1.4 1.1 1.23 1.23 0 0 0 1.6 .8l1.5 .2a7.2 7.2 0 0 1-5.4-.3l-.1-.4z" fill="none" stroke="#000" stroke-width=".2"/>
<path d="M78.8 160.9l.5-.3 1 .3-.1 .2a1.08 1.08 0 0 0 1.4 .8l2.2-.3a2 2 0 0 0 1.4-1.1 2.18 2.18 0 0 0-2.3-.7l-.6-.1a7.5 7.5 0 0 1 5.1 .3l.2 .3a3 3 0 0 1-2.2 1.5 10.8 10.8 0 0 1-6.7 .2 .58 .58 0 0 1-.3-.6 .58 .58 0 0 1 .4-.5z" fill-rule="evenodd" fill="#fff"/>
<path d="M78.8 160.9l.5-.3 1 .3-.1 .2a1.08 1.08 0 0 0 1.4 .8l2.2-.3a2 2 0 0 0 1.4-1.1 2.18 2.18 0 0 0-2.3-.7l-.6-.1a7.5 7.5 0 0 1 5.1 .3l.2 .3a3 3 0 0 1-2.2 1.5 10.8 10.8 0 0 1-6.7 .2 .58 .58 0 0 1-.3-.6 .58 .58 0 0 1 .4-.5z" fill="none" stroke="#000" stroke-width=".2"/>
<path d="M106.4 137.4h6.6v3.6h-6.6z" fill="#c0c0c0"/>
<path d="M106.4 137.4h6.6v3.6h-6.6z" fill="none" stroke="#000" stroke-width=".2"/>
<g fill="#000">
<circle cx="108.3" cy="139.2" r=".85"/>
<circle cx="111.1" cy="139.2" r=".85"/>
</g>
<g fill="none" stroke="#000" stroke-width=".3">
<circle cx="108.3" cy="139.2" r=".85"/>
<circle cx="111.1" cy="139.2" r=".85"/>
</g>
<path d="M106.4 133.9h6.6v3.5h-6.6z" fill="#c0c0c0"/>
<path d="M106.4 133.9h6.6v3.5h-6.6z" fill="none" stroke="#000" stroke-width=".2"/>
<g fill="#000">
<circle cx="108.3" cy="135.6" r=".85"/>
<circle cx="111.1" cy="135.6" r=".85"/>
</g>
<g fill="none" stroke="#000" stroke-width=".3">
<circle cx="108.3" cy="135.6" r=".85"/>
<circle cx="111.1" cy="135.6" r=".85"/>
</g>
<path d="M93.6 121.7h6.6v3.5h-6.6z" fill="#c0c0c0"/>
<path d="M93.6 121.7h6.6v3.5h-6.6z" fill="none" stroke="#000" stroke-width=".2"/>
<g fill="#000">
<circle cx="95.5" cy="123.4" r=".86"/>
<circle cx="98.3" cy="123.4" r=".85"/>
</g>
<g fill="none" stroke="#000" stroke-width=".3">
<circle cx="95.5" cy="123.4" r=".86"/>
<circle cx="98.3" cy="123.4" r=".85"/>
</g>
<path d="M93.6 125.2h6.6v3.6h-6.6z" fill="#c0c0c0"/>
<path d="M93.6 125.2h6.6v3.6h-6.6z" fill="none" stroke="#000" stroke-width=".2"/>
<g fill="#000">
<circle cx="95.5" cy="127" r=".86"/>
<circle cx="98.3" cy="127" r=".86"/>
</g>
<g fill="none" stroke="#000" stroke-width=".3">
<circle cx="95.5" cy="127" r=".86"/>
<circle cx="98.3" cy="127" r=".86"/>
</g>
<path d="M151.3 119.1h6v2.9h-6z" fill="#ff0"/>
<path d="M151.3 119.1h6v2.9h-6z" fill="none" stroke="#f00" stroke-width=".47"/>
<circle cx="151.3" cy="119.1" r=".24" fill="#f00"/>
<path d="M153.2 89.3h2.9v6h-2.9z" fill="#ff0"/>
<path d="M153.2 89.3h2.9v6h-2.9z" fill="none" stroke="#f00" stroke-width=".47"/>
<path d="M154.1 138.9h2.9v6h-2.9z" fill="#ff0"/>
<path d="M154.1 138.9h2.9v6h-2.9z" fill="none" stroke="#f00" stroke-width=".47"/>
<path d="M62.7 75.3h6v2.9h-6z" fill="#ff0"/>
<path d="M62.7 75.3h6v2.9h-6z" fill="none" stroke="#f00" stroke-width=".47"/>
<circle cx="62.7" cy="75.3" r=".24" fill="#f00"/>
<path d="M62.7 72.1h6v2.9h-6z" fill="#ff0"/>
<path d="M62.7 72.1h6v2.9h-6z" fill="none" stroke="#f00" stroke-width=".47"/>
<circle cx="62.7" cy="72.1" r=".24" fill="#f00"/>
<path d="M81.4 75.9h2.9v6h-2.9z" fill="#ff0"/>
<path d="M81.4 75.9h2.9v6h-2.9z" fill="none" stroke="#f00" stroke-width=".47"/>
<path d="M147 89.3h2.8v6h-2.8z" fill="#ff0"/>
<path d="M147 89.3h2.8v6h-2.8z" fill="none" stroke="#f00" stroke-width=".47"/>
<path d="M150 89.3h2.9v6h-2.9z" fill="#ff0"/>
<path d="M150 89.3h2.9v6h-2.9z" fill="none" stroke="#f00" stroke-width=".47"/>
<text font-size="6.3" x="19" y="16.9">C8051F700-DK</text>
<text font-size="4.2" x="19" y="28.2">7.1. Target Board Shorting Blocks: Factory Defaults</text>
<text font-size="3.9" x="45" y="184.8">Figure 3. C8051F700 Target Board Shorting Blocks: Factory Defaults</text>
<g font-size="3.5">
<text x="19" y="34.1">The C8051F700 target board comes from the factory with pre-installed shorting blocks on many headers. Figure 3</text>
<text x="19" y="38.3">shows the positions of the factory default shorting blocks.</text>
</g>
<g font-size="3.2">
<text x="152.5" y="65.1">DS1</text>
<text x="162.8" y="65.9">P4</text>
<text x="51.6" y="66.3">P1</text>
<text x="71.4" y="66">R8</text>
<text x="71.9" y="75.2">DS3 J16</text>
<text x="83.5" y="88.9">P1.1</text>
<text x="161.4" y="88">RESET</text>
<text x="76.9" y="94.3">SW1</text>
<text x="157.5" y="94">SW2</text>
<text x="160.7" y="100.8">DEBUG</text>
<text x="141" y="103.4">DS2</text>
<text x="145.4" y="109.6">J17</text>
<text x="98.1" y="120.5" transform="rotate(-90 98.1 120.5)">J13</text>
<text x="104.3" y="123.1">J1</text>
<text x="123.9" y="123.1">J2</text>
<text x="165.4" y="127">P3</text>
<text x="81.6" y="136.2">J0</text>
<text x="98.1" y="134.7" transform="rotate(-90 98.1 134.7)">J14</text>
<text x="111" y="132.7" transform="rotate(-90 111 132.7)">J10</text>
<text x="120.4" y="133.4">U1</text>
<text x="111" y="145.2" transform="rotate(-90 111 145.2)">J9</text>
<text x="141.9" y="149.6">J3</text>
<text x="167.7" y="145.4">P2</text>
<text x="81.6" y="155.8">J6</text>
<text x="161.6" y="157.6" transform="rotate(-90 161.6 157.6)">POWER</text>
<text x="98.1" y="167.4">J5</text>
<text x="117.7" y="167.4">J4</text>
<text x="158.9" y="167.7">J7</text>
<text x="72.4" y="168.6">C8051F700-TB</text>
<text x="133.9" y="170.8">TB1</text>
<text x="19" y="266">6</text>
<text x="102" y="266">Rev. 0.1</text>
</g>
<g font-size="3.2" fill="#f0f">
<text x="58" y="76.2">J8</text>
<text x="135.6" y="95.5">J12</text>
<text x="151.7" y="125.4">J15</text>
<text x="148.4" y="141.7">J11</text>
</g>
<text font-size="3.2" fill="#fff" x="118.6" y="140.1">F700</text>
<g font-size="2.4">
<text x="147.4" y="100.3">VDD</text>
<text x="76.6" y="165.5">SILICON LABS</text>
<text x="76.2" y="171">www.silabs.com</text>
</g>
<g font-size="1.6">
<text x="103.2" y="81.1">SWITCH P2.2</text>
<text x="122.8" y="81.1">SWITCH P2.3</text>
<text x="103.2" y="100.8">SWITCH P2.0</text>
<text x="122.8" y="100.8">SWITCH P2.1</text>
</g>
</svg>
